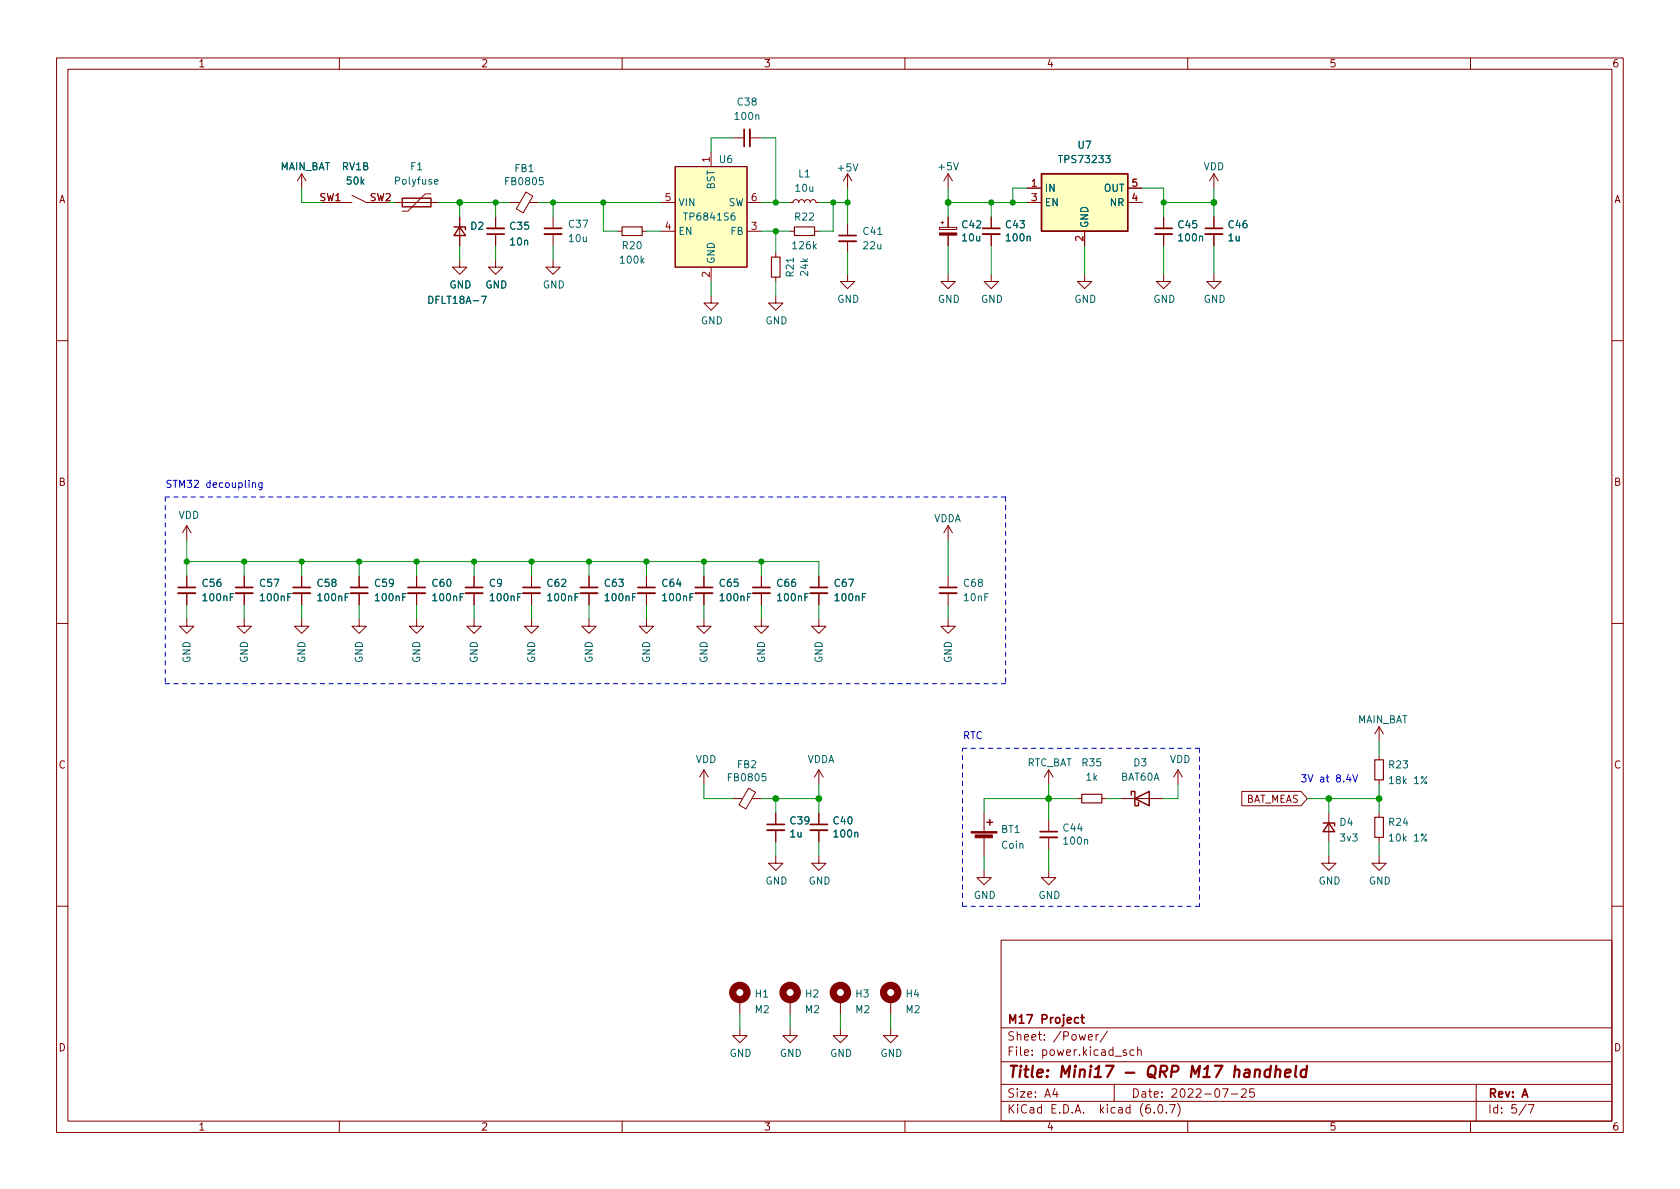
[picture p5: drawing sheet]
<svg xmlns="http://www.w3.org/2000/svg" width="297mm" height="210mm" viewBox="0 0 297 210" stroke-linecap="round" stroke-linejoin="round" font-family="sans-serif">
<g fill="none" stroke="#840000" stroke-width=".18">
<path d="M10 10.2h277v190.1h-277zM12 12.2h273v186.1h-273zM60 10.2v2M110 10.2v2M160 10.2v2M210 10.2v2M260 10.2v2M53.3 30.7l-.7 1.3M53.3 30.7v2.6M53.3 30.7l.8 1.3M59.7 35.8h2.5M62.2 34.5l2.6 1.3h1.2"/>
<path d="M69.8 35.8h7.7M76.2 34.3h-1l-3.1 3h-1M81.3 38.3v5.1M87.6 38.3v2.1M90.2 35.8h1.7M93 34l1.2 .7-1.7 2.9-1.2-.7zM93.6 35.8h1.6M97.8 38.3v2M116.8 35.8h2.6M119.4 29.5h12.7v17.7h-12.7zM125.7 26.9v2.6M129.5 24.4h1.9"/>
<path d="M132.1 35.8h2.5M132.6 24.4h2M139.7 35.8h.5l.2-.4 .3-.1 .4 .1 .1 .4 .1-.3 .3-.2 .5 .1 .1 .4 .3-.4 .4-.1 .2 .2 .2 .3 .1-.4 .4-.1 .3 .1 .2 .4h.5M149.9 30.7v2.6M149.9 39.6v1.9M149.9 30.7l-.8 1.3M149.9 30.7l.7 1.3M166.4 39.4h.5M166.6 39.1v.5M167.6 30.7v2.6M167.6 38.3v1.9M167.6 30.7l-.7 1.3"/>
<path d="M167.6 30.7l.8 1.3M175.3 38.3v2M181.6 35.8h2.5M181.6 33.3h2.5M199.4 35.8h2.5M199.4 33.3h2.5M205.7 38.3v2M214.6 30.7l-.7 1.3M214.6 30.7v2.6M214.6 38.3v2M214.6 30.7l.8 1.3M81.3 46v1.2h1.2l-1.2 1.3-1.3-1.3h1.3"/>
<path d="M87.6 46v1.2h1.3l-1.3 1.3-1.2-1.3h1.2M87.6 41.5v1.9M97.8 46v1.2h1.3l-1.3 1.3-1.3-1.3h1.3M97.8 41.4v2M109.2 40.9h.8M113.5 40.9h.8M116.8 40.9h2.6M125.7 52.3v1.3h1.3l-1.3 1.3-1.2-1.3h1.2M125.7 47.2v2.6M132.1 40.9h2.5M137.2 52.3v1.3h1.2l-1.2 1.3-1.3-1.3h1.3M137.2 44.7v.8"/>
<path d="M137.2 49v.8M139.7 40.9h.8M144 40.9h.8M149.9 48.5v1.3h1.2l-1.2 1.2-1.3-1.2h1.3M149.9 42.7v2M166.1 40.2h3.1v.4h-3.1zM167.6 48.5v1.3h1.3l-1.3 1.2-1.2-1.2h1.2M167.6 41.6v1.8M175.3 48.5v1.3h1.2l-1.2 1.2-1.3-1.2h1.3M175.3 41.4v2M191.8 48.5v1.3h1.2l-1.2 1.2-1.3-1.2h1.3M191.8 40.9v2.5"/>
<path d="M205.7 48.5v1.3h1.3l-1.3 1.2-1.2-1.2h1.2M205.7 41.4v2M214.6 48.5v1.3h1.3l-1.3 1.2-1.2-1.2h1.2M214.6 41.4v2M10 60.2h2M285 60.2h2M33 93l-.7 1.2M33 93v2.5M33 93l.8 1.2M167.6 93l-.7 1.2M167.6 93v2.5M167.6 93l.8 1.2"/>
<path d="M10 110.2h2M33 109.5v1.2h1.3l-1.3 1.3-1.3-1.3h1.3M33 101.8v2.1M33 104.9v2M43.2 109.5v1.2h1.2l-1.2 1.3-1.3-1.3h1.3M43.2 101.8v2.1M43.2 104.9v2M53.3 109.5v1.2h1.3l-1.3 1.3-1.2-1.3h1.2M53.3 101.8v2.1M53.3 104.9v2M63.5 109.5v1.2h1.3l-1.3 1.3-1.3-1.3h1.3M63.5 101.8v2.1"/>
<path d="M63.5 104.9v2M73.7 109.5v1.2h1.2l-1.2 1.3-1.3-1.3h1.3M73.7 101.8v2.1M73.7 104.9v2M83.8 109.5v1.2h1.3l-1.3 1.3-1.3-1.3h1.3M83.8 101.8v2.1M83.8 104.9v2M94 109.5v1.2h1.2l-1.2 1.3-1.3-1.3h1.3M94 101.8v2.1M94 104.9v2M104.1 109.5v1.2h1.3l-1.3 1.3-1.2-1.3h1.2M104.1 101.8v2.1"/>
<path d="M104.1 104.9v2M114.3 109.5v1.2h1.3l-1.3 1.3-1.3-1.3h1.3M114.3 101.8v2.1M114.3 104.9v2M124.5 109.5v1.2h1.2l-1.2 1.3-1.3-1.3h1.3M124.5 101.8v2.1M124.5 104.9v2M134.6 109.5v1.2h1.3l-1.3 1.3-1.3-1.3h1.3M134.6 101.8v2.1M134.6 104.9v2M144.8 109.5v1.2h1.2l-1.2 1.3-1.3-1.3h1.3M144.8 101.8v2.1"/>
<path d="M144.8 104.9v2M167.6 109.5v1.2h1.3l-1.3 1.3-1.2-1.3h1.2M167.6 101.8v2.1M167.6 104.9v2M285 110.2h2M124.5 136.1v2.6M124.5 136.1l-.8 1.3M124.5 136.1l.7 1.3M132.4 139.4l1.2 .7-1.7 2.9-1.2-.7zM144.8 136.1v2.6M144.8 136.1l-.8 1.3M144.8 136.1l.7 1.3"/>
<path d="M185.4 136.1v2.6M185.4 136.1l-.7 1.3M185.4 136.1l.8 1.3M208.3 136.1l-.8 1.3M208.3 136.1v2.6M208.3 136.1l.7 1.3M219.6 139.9h10.4l1.1 1.3-1.1 1.3h-10.4zM243.8 128.5v2.6M243.8 133.6v.8M243.8 137.9v.8M243.8 128.5l-.7 1.3M243.8 128.5l.8 1.3"/>
<path d="M129.5 141.2h1.8M133 141.2h1.6M137.2 151.4v1.2h1.2l-1.2 1.3-1.3-1.3h1.3M137.2 143.8v1.9M137.2 146.8v2M144.8 151.4v1.2h1.2l-1.2 1.3-1.3-1.3h1.3M144.8 143.8v1.9M144.8 146.8v2M174 153.9v1.3h1.3l-1.3 1.3-1.3-1.3h1.3M174 143.8v3.3M174 148.1v3.3M185.4 153.9v1.3h1.3l-1.3 1.3-1.3-1.3h1.3"/>
<path d="M185.4 145v1.9M185.4 148.1v2M190.5 141.2h.8M194.8 141.2h.8M198.1 141.2h7.6M234.9 151.4v1.2h1.3l-1.3 1.3-1.2-1.3h1.2M234.9 143.8v5M243.8 151.4v1.2h1.3l-1.3 1.3-1.2-1.3h1.2M243.8 143.8v.7M243.8 148.1v.7M10 160.2h2M130.8 176.8v2.5"/>
<path d="M139.7 176.8v2.5M148.6 176.8v2.5M157.5 176.8v2.5M177 166.3h108v32h-108zM285 160.2h2M60 198.3v2M110 198.3v2M130.8 181.9v1.2h1.3l-1.3 1.3-1.3-1.3h1.3M139.7 181.9v1.2h1.3l-1.3 1.3-1.3-1.3h1.3M148.6 181.9v1.2h1.3l-1.3 1.3-1.3-1.3h1.3M157.5 181.9v1.2h1.2l-1.2 1.3-1.3-1.3h1.3M160 198.3v2"/>
<path d="M177 194.8h108M177 191.8h108M177 187.8h108M177 181.8h108M186.5 192.5l-.4 1h1M186.9 193v1M192.4 183.4l.7-.1v-.3l-.5-.1-.2 .2 .1 .8h.6M193.8 182.9v1M194.2 182.9l-.3 .1-.1 .2M195.8 182.4l-1.3 1.9M197 191.8v3M199.1 185.7l-.3-.1-.2 .2v.3l.5 .1v.4h-.5"/>
<path d="M200.5 185.7l-.4-.1-.3 .3v.4l.1 .3h.6M201.1 185.8l.3-.2 .3 .1 .1 .9M201.1 185.1v1.5M204.1 196.7v.1M204.9 195.4l.2-.1a.81 .81 0 0 1 .6 .7 .81 .81 0 0 1-.3 .8h-.2a.81 .81 0 0 1-.6-.6 .81 .81 0 0 1 .3-.8zM206.2 196.7v.1M206.8 195.3h1l-.7 1.5M208.2 195.1a1.72 1.72 0 0 1 0 2.3M210 198.3v2M216.1 192.5h1l-.6 1.5M217.7 193.5h1.2M219.5 192.7l.6-.2 .2 .2 .1 .3-1 1h1"/>
<path d="M221.7 192.5h-.7l-.1 .7 .2-.1 .5 .1 .2 .2-.1 .5-.2 .1-.6-.1M260 198.3v2M261 191.8v6.5M269.9 195.3l-1.3 1.9M270.2 195.3h1l-.6 1.5"/>
</g>
<path d="M224.6 189.2a.66 .66 0 0 0-1 .3v.6l.1 .3 .2 .1 .6-.1M224.7 188.5l-.2 2M225.6 189.3a.49 .49 0 0 1 .8 .1l-.1 1.1M225.7 188.5l-.3 2M227.2 189.8l1-.2-.1-.4-.1-.1-.6 .1-.2 1 .2 .3 .6-.1M229.2 188.5l-.2 1.7 .2 .3M231 189.2a.66 .66 0 0 0-1 .3l-.1 .6 .2 .3 .2 .1 .6-.1M231.1 188.5l-.3 2" fill="none" stroke="#840000" stroke-width=".4"/>
<g fill="none" stroke="#840000" stroke-width=".3">
<path d="M131.6 22.9v3M86.1 41.4h3.1M96.3 40.4h3M148.3 41.7h3.1M173.7 40.4h3.1M204.2 40.4h3.1M213.1 40.4h3.1M31.5 103.9h3M41.7 103.9h3M51.8 103.9h3.1M62 103.9h3M72.1 103.9h3.1"/>
<path d="M82.3 103.9h3M92.5 103.9h3M102.6 103.9h3.1M112.8 103.9h3M122.9 103.9h3.1M133.1 103.9h3M143.3 103.9h3M166.1 103.9h3.1M135.6 145.8h3.1M143.3 145.8h3M183.9 147.1h3M191.1 179.9h.6"/>
<path d="M191.3 179.4v1.3l.4 .2M190.7 180l-.4-.1-.3 .3v.4l.1 .3h.6"/>
</g>
<g fill="none" stroke="#840000" stroke-width=".33">
<path d="M132.6 22.9v3M86.1 40.4h3.1M96.3 41.4h3M148.3 42.7h3.1M173.7 41.4h3.1M204.2 41.4h3.1M213.1 41.4h3.1M31.5 104.9h3M41.7 104.9h3M51.8 104.9h3.1M62 104.9h3M72.1 104.9h3.1"/>
<path d="M82.3 104.9h3M92.5 104.9h3M102.6 104.9h3.1M112.8 104.9h3M122.9 104.9h3.1M133.1 104.9h3M143.3 104.9h3M166.1 104.9h3.1M135.6 146.8h3.1M143.3 146.8h3M183.9 148.1h3"/>
</g>
<path d="M110 40.1h3.5v1.6h-3.5zM136.4 45.5h1.5v3.5h-1.5zM140.5 40.1h3.5v1.6h-3.5zM243.1 134.4h1.5v3.5h-1.5zM191.3 140.5h3.5v1.5h-3.5zM243.1 144.5h1.5v3.6h-1.5z" fill="none" stroke="#840000" stroke-width=".2"/>
<path d="M71.1 35h5.1v1.6h-5.1zM184.1 30.7h15.3v10.2h-15.3zM80.3 40.1h2v.5M81.3 40.1l1 1.6h-2zM174.5 145.4h1M175 144.9v1M200 140.6v-.7h.7v2.6h.6v-.6M200.7 141.2l2.5-1.3v2.6zM233.9 145.5h2.1v.5M234.9 145.5l1.1 1.6h-2.1z" fill="none" stroke="#840000" stroke-width=".25"/>
<path d="M76.8 32.1l.6-.1v-.2l-.4-.1-.2 .2 .1 .6h.5M75.8 52.4a.64 .64 0 0 1 .8 .6 .64 .64 0 0 1-.8 .7z" fill="none" stroke="#006464" stroke-width=".18"/>
<g fill="none" stroke="#840000" stroke-width="1.3">
<circle cx="130.8" cy="175.5" r="1.27"/>
<circle cx="139.7" cy="175.5" r="1.27"/>
<circle cx="148.6" cy="175.5" r="1.27"/>
<circle cx="157.5" cy="175.5" r="1.27"/>
</g>
<g fill="#840000" stroke="#840000" stroke-width=".18">
<path d="M171.7 147.1h4.6v.2h-4.6z"/>
<path d="M172.4 147.6h3.1v.6h-3.1z"/>
<path d="M166.1 41.2h3.1v.4h-3.1z"/>
</g>
<g fill="#ffffc2" stroke="#ffffc2" stroke-width=".18">
<path d="M184.1 30.7h15.3v10.2h-15.3z"/>
<path d="M119.4 29.5h12.7v17.7h-12.7z"/>
</g>
<path d="M44.6 85.5l.2-.1h.3l.1 .8M44.6 85.4v.8M46.3 85.4v1l-.2 .2h-.3M46.3 85.4h-.3l-.3 .2 .2 .5h.4M238.4 136.9l-.3 .9h.8M238.7 137.4v.9M239.2 137l.4 1.3 .4-1.3" fill="none" stroke="#0000c2" stroke-width=".18"/>
<path d="M29.2 87.9h148.6M29.2 87.9v33M177.8 87.9v33M29.2 120.9h148.6M170.2 132.3h41.9M212.1 132.3v28M170.2 160.3v-28M170.2 160.3h41.9" fill="none" stroke="#0000c2" stroke-width=".18" stroke-dasharray=".8 .8"/>
<g fill="none" stroke="#009600" stroke-width=".18">
<path d="M53.3 33.3v2.5h3.8M68.6 35.8h1.2M77.5 35.8h12.7M81.3 35.8v2.5M87.6 35.8v2.5M95.2 35.8h21.6M97.8 35.8v2.5M106.7 35.8v5.1h2.5M129.5 24.4h-3.8v2.5M134.6 35.8h5.1M134.6 24.4h2.6v11.4M144.8 35.8h5.1"/>
<path d="M147.3 35.8v5.1h-2.5M149.9 33.3v6.3M167.6 35.8h14M167.6 33.3v5M175.3 35.8v2.5M181.6 33.3h-2.5v2.5M201.9 33.3h3.8v5M205.7 35.8h8.9M214.6 33.3v5M81.3 43.4v2.6M87.6 43.4v2.6M97.8 43.4v2.6"/>
<path d="M114.3 40.9h2.5M125.7 49.8v2.5M134.6 40.9h5.1M137.2 40.9v3.8M137.2 49.8v2.5M149.9 44.7v3.8M167.6 43.4v5.1M175.3 43.4v5.1M191.8 43.4v5.1M205.7 43.4v5.1M214.6 43.4v5.1M33 99.3h111.8v2.5"/>
<path d="M33 95.5v6.3M43.2 99.3v2.5M53.3 99.3v2.5M63.5 99.3v2.5M73.7 99.3v2.5M83.8 99.3v2.5M94 99.3v2.5M104.1 99.3v2.5M114.3 99.3v2.5M124.5 99.3v2.5M134.6 99.3v2.5M167.6 95.5v6.3"/>
<path d="M33 106.9v2.6M43.2 106.9v2.6M53.3 106.9v2.6M63.5 106.9v2.6M73.7 106.9v2.6M83.8 106.9v2.6M94 106.9v2.6M104.1 106.9v2.6M114.3 106.9v2.6M124.5 106.9v2.6M134.6 106.9v2.6M144.8 106.9v2.6"/>
<path d="M167.6 106.9v2.6M124.5 138.7v2.5h5M144.8 138.7v5.1M185.4 138.7v6.3M208.3 138.7v2.5h-2.6M243.8 131.1v2.5M243.8 138.7v5.1M134.6 141.2h10.2M137.2 141.2v2.6M137.2 148.8v2.6M144.8 148.8v2.6M174 151.4v2.5"/>
<path d="M185.4 150.1v3.8M190.5 141.2h-16.5v2.6M195.6 141.2h2.5M231.1 141.2h12.7M234.9 141.2v2.6M234.9 148.8v2.6M243.8 148.8v2.6M130.8 179.3v2.6M139.7 179.3v2.6M148.6 179.3v2.6M157.5 179.3v2.6"/>
</g>
<g fill="#009600" stroke="#009600" stroke-width=".18">
<circle cx="175.3" cy="35.8" r=".46"/>
<circle cx="214.6" cy="35.8" r=".51"/>
<circle cx="205.7" cy="35.8" r=".46"/>
<circle cx="179.1" cy="35.8" r=".46"/>
<circle cx="167.6" cy="35.8" r=".51"/>
<circle cx="147.3" cy="35.8" r=".46"/>
<circle cx="137.2" cy="40.9" r=".46"/>
<circle cx="114.3" cy="99.3" r=".46"/>
<circle cx="124.5" cy="99.3" r=".46"/>
<circle cx="134.6" cy="99.3" r=".46"/>
<circle cx="149.9" cy="35.8" r=".46"/>
<circle cx="137.2" cy="35.8" r=".46"/>
<circle cx="63.5" cy="99.3" r=".46"/>
<circle cx="53.3" cy="99.3" r=".46"/>
<circle cx="43.2" cy="99.3" r=".46"/>
<circle cx="33" cy="99.3" r=".46"/>
<circle cx="235" cy="141.2" r=".51"/>
<circle cx="243.8" cy="141.2" r=".51"/>
<circle cx="104.1" cy="99.3" r=".46"/>
<circle cx="97.8" cy="35.8" r=".46"/>
<circle cx="106.7" cy="35.8" r=".46"/>
<circle cx="87.6" cy="35.8" r=".46"/>
<circle cx="94" cy="99.3" r=".46"/>
<circle cx="83.8" cy="99.3" r=".46"/>
<circle cx="81.3" cy="35.8" r=".51"/>
<circle cx="185.4" cy="141.2" r=".51"/>
<circle cx="144.8" cy="141.2" r=".51"/>
<circle cx="137.2" cy="141.2" r=".51"/>
<circle cx="73.7" cy="99.3" r=".46"/>
</g>
<text font-size="2.8" fill="#840000" x="178" y="190.6">Title: Mini17 - QRP M17 handheld</text>
<g font-size="2.1" fill="#840000">
<text x="178" y="184">Sheet: /Power/</text>
<text x="178" y="181">M17 Project</text>
<text x="178" y="186.7">File: power.kicad_sch</text>
<text x="178" y="196.9">KiCad E.D.A. kicad (6.0.7)</text>
<text x="178" y="194.1">Size: A4</text>
<text x="200" y="194.1">Date: 2022-07-25</text>
<text x="263" y="194.1">Rev: A</text>
<text x="263" y="196.9">Id: 5/7</text>
</g>
<g font-size="1.8" fill="#840000">
<text x="35" y="11.9">1</text>
<text x="85" y="11.9">2</text>
<text x="135" y="11.9">3</text>
<text x="185" y="11.9">4</text>
<text x="235" y="11.9">5</text>
<text x="285" y="11.9">6</text>
<text x="10.3" y="35.9">A</text>
<text x="285.3" y="35.9">A</text>
<text x="10.3" y="85.9">B</text>
<text x="285.3" y="85.9">B</text>
<text x="10.3" y="135.9">C</text>
<text x="285.3" y="135.9">C</text>
<text x="220" y="141.9">BAT_MEAS</text>
<text x="10.3" y="185.9">D</text>
<text x="285.3" y="185.9">D</text>
<text x="35" y="199.9">1</text>
<text x="85" y="199.9">2</text>
<text x="135" y="199.9">3</text>
<text x="185" y="199.9">4</text>
<text x="235" y="199.9">5</text>
<text x="285" y="199.9">6</text>
</g>
<g font-size="1.8" fill="#006464">
<text x="130.1" y="21.2">100n</text>
<text x="130.5" y="18.7">C38</text>
<text x="127.2" y="28.8">U6</text>
<text x="187.6" y="28.8">TPS73233</text>
<text x="190.6" y="26.3">U7</text>
<text x="49.4" y="30.1">MAIN_BAT</text>
<text x="60.5" y="30.1">RV1B</text>
<text x="61.4" y="32.6">50k</text>
<text x="70" y="32.6">Polyfuse</text>
<text x="72.6" y="30.1">F1</text>
<text x="89.6" y="32.7">FB0805</text>
<text x="91" y="30.4">FB1</text>
<text x="126.4" y="33.5" transform="rotate(-90 126.4 33.5)">BST</text>
<text x="140.7" y="33.9">10u</text>
<text x="141.2" y="31.4">L1</text>
<text x="148.3" y="30.3">+5V</text>
<text x="166" y="30.1">+5V</text>
<text x="184.7" y="33.9">IN</text>
<text x="195.1" y="33.9">OUT</text>
<text x="212.8" y="30.1">VDD</text>
<text x="83.2" y="40.6">D2</text>
<text x="90.3" y="40.6">C35</text>
<text x="100.6" y="40.3">C37</text>
<text x="119.9" y="41.5">EN</text>
<text x="119.9" y="36.4">VIN</text>
<text x="121.3" y="39">TP6841S6</text>
<text x="128.7" y="36.4">SW</text>
<text x="129.2" y="41.5">FB</text>
<text x="140.6" y="39">R22</text>
<text x="152.7" y="41.5">C41</text>
<text x="170.2" y="40.4">C42</text>
<text x="177.9" y="40.4">C43</text>
<text x="184.7" y="36.4">EN</text>
<text x="192.4" y="40.4" transform="rotate(-90 192.4 40.4)">GND</text>
<text x="196.3" y="36.4">NR</text>
<text x="208.4" y="40.4">C45</text>
<text x="217.3" y="40.4">C46</text>
<text x="90.3" y="43.4">10n</text>
<text x="100.7" y="42.8">10u</text>
<text x="109.8" y="46.6">100k</text>
<text x="110.1" y="44.1">R20</text>
<text x="126.4" y="46.7" transform="rotate(-90 126.4 46.7)">GND</text>
<text x="140.3" y="44.1">126k</text>
<text x="152.7" y="44.1">22u</text>
<text x="170.2" y="42.7">10u</text>
<text x="178" y="42.7">100n</text>
<text x="208.5" y="42.7">100n</text>
<text x="217.2" y="42.7">1u</text>
<text x="76.4" y="53.7">DFLT18A-7</text>
<text x="79.4" y="51">GND</text>
<text x="85.8" y="51">GND</text>
<text x="96" y="51">GND</text>
<text x="140.3" y="48.9" transform="rotate(-90 140.3 48.9)">R21</text>
<text x="142.9" y="48.7" transform="rotate(-90 142.9 48.7)">24k</text>
<text x="148" y="53.5">GND</text>
<text x="165.8" y="53.5">GND</text>
<text x="173.4" y="53.5">GND</text>
<text x="189.9" y="53.5">GND</text>
<text x="203.9" y="53.5">GND</text>
<text x="212.8" y="53.5">GND</text>
<text x="123.9" y="57.3">GND</text>
<text x="135.3" y="57.3">GND</text>
<text x="31.5" y="91.7">VDD</text>
<text x="165" y="92.3">VDDA</text>
<text x="35.9" y="103.8">C56</text>
<text x="36" y="106.3">100nF</text>
<text x="46" y="103.8">C57</text>
<text x="46.2" y="106.3">100nF</text>
<text x="56.2" y="103.8">C58</text>
<text x="56.3" y="106.3">100nF</text>
<text x="66.3" y="103.8">C59</text>
<text x="66.5" y="106.3">100nF</text>
<text x="76.5" y="103.8">C60</text>
<text x="76.7" y="106.3">100nF</text>
<text x="86.5" y="103.8">C9</text>
<text x="86.8" y="106.3">100nF</text>
<text x="96.8" y="103.8">C62</text>
<text x="97" y="106.3">100nF</text>
<text x="107" y="103.8">C63</text>
<text x="107.1" y="106.3">100nF</text>
<text x="117.1" y="103.8">C64</text>
<text x="117.3" y="106.3">100nF</text>
<text x="127.3" y="103.8">C65</text>
<text x="127.5" y="106.3">100nF</text>
<text x="137.5" y="103.8">C66</text>
<text x="137.6" y="106.3">100nF</text>
<text x="147.6" y="103.8">C67</text>
<text x="147.8" y="106.3">100nF</text>
<text x="170.5" y="103.8">C68</text>
<text x="170.5" y="106.3">10nF</text>
<text x="33.7" y="117.3" transform="rotate(-90 33.7 117.3)">GND</text>
<text x="43.8" y="117.3" transform="rotate(-90 43.8 117.3)">GND</text>
<text x="54" y="117.3" transform="rotate(-90 54 117.3)">GND</text>
<text x="64.1" y="117.3" transform="rotate(-90 64.1 117.3)">GND</text>
<text x="74.3" y="117.3" transform="rotate(-90 74.3 117.3)">GND</text>
<text x="84.5" y="117.3" transform="rotate(-90 84.5 117.3)">GND</text>
<text x="94.6" y="117.3" transform="rotate(-90 94.6 117.3)">GND</text>
<text x="104.8" y="117.3" transform="rotate(-90 104.8 117.3)">GND</text>
<text x="114.9" y="117.3" transform="rotate(-90 114.9 117.3)">GND</text>
<text x="125.1" y="117.3" transform="rotate(-90 125.1 117.3)">GND</text>
<text x="135.3" y="117.3" transform="rotate(-90 135.3 117.3)">GND</text>
<text x="145.4" y="117.3" transform="rotate(-90 145.4 117.3)">GND</text>
<text x="168.3" y="117.3" transform="rotate(-90 168.3 117.3)">GND</text>
<text x="239.9" y="127.9">MAIN_BAT</text>
<text x="123" y="134.9">VDD</text>
<text x="130.4" y="135.8">FB2</text>
<text x="142.7" y="134.9">VDDA</text>
<text x="181.5" y="135.5">RTC_BAT</text>
<text x="191.4" y="135.5">R35</text>
<text x="200.5" y="135.5">D3</text>
<text x="206.8" y="134.9">VDD</text>
<text x="245.6" y="135.9">R23</text>
<text x="128.9" y="138.1">FB0805</text>
<text x="192.1" y="138">1k</text>
<text x="198.2" y="138">BAT60A</text>
<text x="246" y="138.6">18k 1%</text>
<text x="139.7" y="148.1">1u</text>
<text x="139.8" y="145.8">C39</text>
<text x="147.4" y="145.8">C40</text>
<text x="147.6" y="148.1">100n</text>
<text x="177" y="147.3">BT1</text>
<text x="188.1" y="147">C44</text>
<text x="188.2" y="149.3">100n</text>
<text x="236.9" y="146">D4</text>
<text x="237" y="148.8">3v3</text>
<text x="245.6" y="146">R24</text>
<text x="246" y="148.8">10k 1%</text>
<text x="177.1" y="150.1">Coin</text>
<text x="135.3" y="156.4">GND</text>
<text x="142.9" y="156.4">GND</text>
<text x="172.2" y="158.9">GND</text>
<text x="183.6" y="158.9">GND</text>
<text x="233.1" y="156.4">GND</text>
<text x="242" y="156.4">GND</text>
<text x="133.5" y="179.2">M2</text>
<text x="133.6" y="176.4">H1</text>
<text x="142.4" y="179.2">M2</text>
<text x="142.5" y="176.4">H2</text>
<text x="151.3" y="179.2">M2</text>
<text x="151.3" y="176.4">H3</text>
<text x="160.2" y="179.2">M2</text>
<text x="160.2" y="176.4">H4</text>
<text x="129" y="186.9">GND</text>
<text x="137.9" y="186.9">GND</text>
<text x="146.8" y="186.9">GND</text>
<text x="155.6" y="186.9">GND</text>
</g>
<g font-size="1.8" fill="#a90000">
<text x="125.5" y="28.7" transform="rotate(-90 125.5 28.7)">1</text>
<text x="56.5" y="35.6">SW1</text>
<text x="65.4" y="35.6">SW2</text>
<text x="117.6" y="35.6">5</text>
<text x="132.9" y="35.6">6</text>
<text x="182.4" y="33">1</text>
<text x="182.4" y="35.6">3</text>
<text x="200.2" y="35.6">4</text>
<text x="200.2" y="33">5</text>
<text x="117.6" y="40.6">4</text>
<text x="132.9" y="40.6">3</text>
<text x="191.5" y="42.7" transform="rotate(-90 191.5 42.7)">2</text>
<text x="125.5" y="49" transform="rotate(-90 125.5 49)">2</text>
</g>
<g font-size="1.8" fill="#0000c2">
<text x="29.2" y="86.3">STM32 decoupling</text>
<text x="170.2" y="130.7">RTC</text>
<text x="229.9" y="138.3">3V at 8.4V</text>
</g>
</svg>
